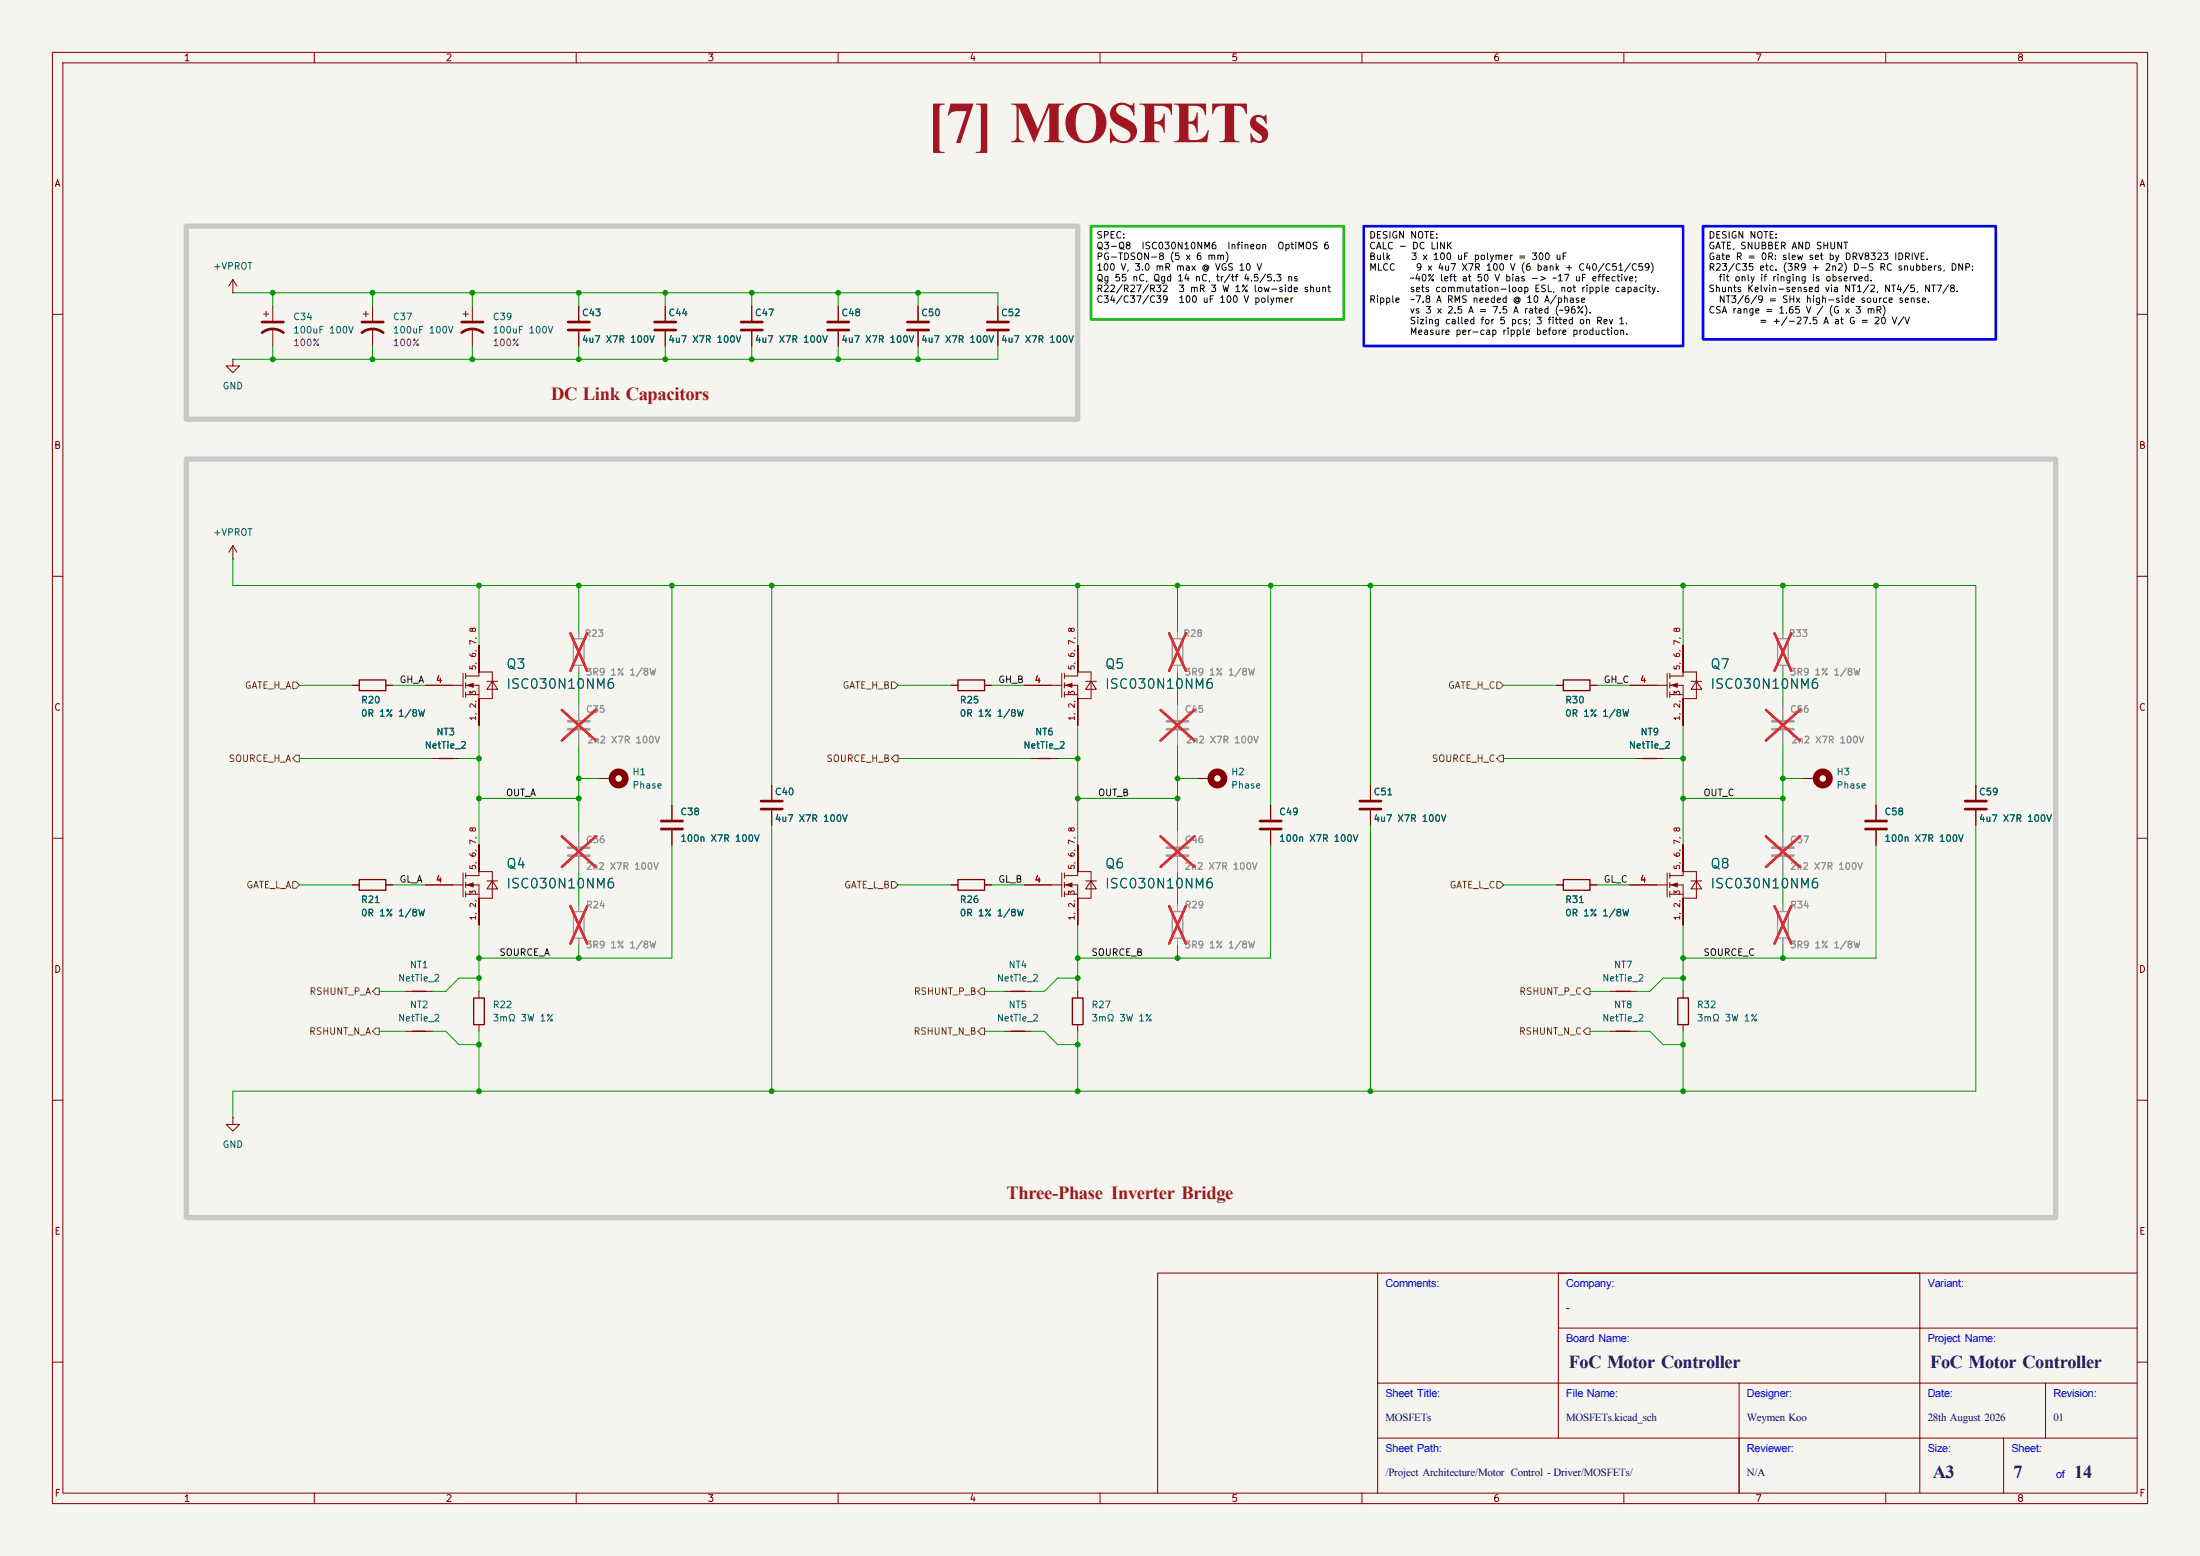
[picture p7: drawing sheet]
<svg xmlns="http://www.w3.org/2000/svg" width="420mm" height="297mm" viewBox="0 0 420 297" stroke-linecap="round" stroke-linejoin="round" font-family="sans-serif">
<path d="M0 0h420v297h-420z" fill="#f5f4ef" stroke="#f5f4ef" stroke-width=".19"/>
<g fill="none" stroke="#840000" stroke-width=".19">
<path d="M10 10h400v277h-400zM12 12h396v273h-396zM60 10v2M110 10v2M160 10v2M210 10v2M260 10v2M310 10v2M360 10v2M10 60h2M408 60h2M10 110h2"/>
<path d="M408 110h2M10 160h2M408 160h2M10 210h2M408 210h2M263 243v42M297.5 253.5h110.5M297.5 243v31.5M366.5 243v42M408 243h-187v42M10 260h2M263 274.5h145"/>
<path d="M263 264h145M332 264v21M382.5 274.5v10.5M390.5 264v10.5M408 260h2M60 285v2M110 285v2M160 285v2M210 285v2M260 285v2M310 285v2M360 285v2"/>
</g>
<g fill="#fff">
<path d="M325.1 43.2h55.9v21.6h-55.9z"/>
<path d="M260.3 43.2h61v22.8h-61z"/>
<path d="M208.3 43.2h48.2v17.8h-48.2z"/>
</g>
<path d="M108.5 137.7h4M108.5 139.2h4" fill="none" stroke="#9c9b98" stroke-width=".51"/>
<path d="M110.5 134.6v2.8M110.5 139.4v2.8" fill="none" stroke="#9c9b98" stroke-width=".19"/>
<path d="M107.3 135.5l6.4 5.9M113.7 135.5l-6.4 5.9" fill="none" stroke="#e12e31" stroke-width=".46"/>
<path d="M83.8 144.8h2.6M204.7 190.5h2.1v5.1h-2.1z" fill="none" stroke="#840000" stroke-width=".25"/>
<path d="M316.2 130.8h2.1M318.3 128.5v4.6M318.8 128.5v1M82.5 144.8h5.1M344.2 148.6h2.5M205.7 189.2v1.3M205.7 195.6v1.3M44.4 213.4v1.2h1.3l-1.3 1.3-1.2-1.3h1.2M44.4 213.4h.1" fill="none" stroke="#840000" stroke-width=".19"/>
<circle cx="348" cy="148.6" r="1.27" fill="none" stroke="#840000" stroke-width="1.3"/>
<path d="M318.8 130.8l1.5-.5v1z" fill="#840000"/>
<g fill="none" stroke="#840000" stroke-width=".19">
<path d="M67.3 130.8h1.3M73.7 130.8h1.2M311.1 130.8h5.1M318.8 130.3v1M318.8 132.1v1M318.8 130.8h2.5v7.6M318.8 132.6h2.5M321.3 128.3h2.5v5.1h-2.5M321.3 123.2v5.8h-2.5M322.8 130h2.1M323.8 130l1.1 1.6h-2.1zM114.3 148.6h2.5"/>
<path d="M128.3 153.7v2.8M128.3 158.5v2.8M147.3 149.9v2.8M147.3 154.7v2.8M228.6 148.6h2.5M377.2 149.9v2.8M377.2 154.7v2.8M67.3 168.9h1.3M73.7 168.9h1.2M86.4 168.9h2M88.4 166.6v4.6M88.9 166.6v1"/>
<path d="M77.5 196.9h5M77.5 189.2h5M307.3 196.9h5.1M307.3 189.2h5.1M321.3 189.2v1.3M321.3 195.6v1.3"/>
</g>
<path d="M126.2 156.7h4.1M126.2 158.2h4.1M145.3 152.9h4.1M145.3 154.4h4.1M375.2 152.9h4M375.2 154.4h4" fill="none" stroke="#840000" stroke-width=".51"/>
<path d="M68.6 129.8h5.1v2h-5.1zM68.6 167.9h5.1v2h-5.1zM78.7 196.9h2.6M78.7 189.2h2.6M308.6 196.9h2.5M308.6 189.2h2.5M320.3 190.5h2v5.1h-2z" fill="none" stroke="#840000" stroke-width=".25"/>
<path d="M222.8 137.7h4M222.8 139.2h4M108.5 161.8h4M108.5 163.3h4" fill="none" stroke="#9c9b98" stroke-width=".51"/>
<path d="M110.5 120.7v1.2M110.5 127v1.3M224.8 120.7v1.2M224.8 127v1.3M224.8 134.6v2.8M224.8 139.4v2.8M110.5 158.8v2.7M110.5 163.6v2.8M110.5 172.7v1.3M110.5 179.1v1.2" fill="none" stroke="#9c9b98" stroke-width=".19"/>
<path d="M108.9 120.9l3.2 7.1M112.1 120.9l-3.2 7.1M221.6 135.5l6.4 5.9M223.2 120.9l3.2 7.1M226.4 120.9l-3.2 7.1M228 135.5l-6.4 5.9M107.3 159.6l6.4 5.9M113.7 159.6l-6.4 5.9M108.9 172.9l3.2 7.2M112.1 172.9l-3.2 7.2" fill="none" stroke="#e12e31" stroke-width=".46"/>
<path d="M109.5 121.9h2v5.1h-2zM223.8 121.9h2v5.1h-2zM109.5 174h2v5.1h-2z" fill="none" stroke="#9c9b98" stroke-width=".25"/>
<g fill="none" stroke="#840000" stroke-width="1.3">
<circle cx="118.1" cy="148.6" r="1.27"/>
<circle cx="232.4" cy="148.6" r="1.27"/>
</g>
<path d="M88.9 168.9l1.5-.5v1z" fill="#840000"/>
<g fill="none" stroke="#840000" stroke-width=".19">
<path d="M44.4 55.9h.1M44.4 53.3l-.7 1.3M44.4 53.3l.8 1.3M44.4 53.3v2.6M50.3 59.9h1M50.8 59.4v1.1M52.1 58.4v2.8M69.3 59.9h1.1M69.8 59.4v1.1M71.1 58.4v2.8M88.4 59.9h1M88.9 59.4v1.1"/>
<path d="M90.2 58.4v2.8M127 58.4v2.8M143.5 58.4v2.8M160 58.4v2.8M175.3 58.4v2.8M190.5 58.4v2.8M52.1 62.7v3.3M71.1 62.7v3.3M90.2 62.7v3.3M127 63.2v2.8M143.5 63.2v2.8M160 63.2v2.8"/>
<path d="M175.3 63.2v2.8M190.5 63.2v2.8M297.2 130.8h1.2M303.5 130.8h1.3M242.6 153.7v2.8M242.6 158.5v2.8M261.6 149.9v2.8M261.6 154.7v2.8M312.4 144.8h5.1M358.1 153.7v2.8M358.1 158.5v2.8M81.3 168.9h5.1"/>
<path d="M88.9 168.4v1M88.9 170.2v1M88.9 168.9h2.5v7.6M88.9 170.7h2.5M91.4 166.4h2.6v5.1h-2.6M91.4 161.3v5.8h-2.5M93 168.1h2M94 168.1l1 1.6h-2zM297.2 168.9h1.2M303.5 168.9h1.3M316.2 168.9h2.1M318.3 166.6v4.6"/>
<path d="M318.8 166.6v1M91.4 189.2v1.3M91.4 195.6v1.3"/>
</g>
<path d="M298.4 129.8h5.1v2h-5.1zM313.7 144.8h2.5M298.4 167.9h5.1v2h-5.1zM90.4 190.5h2.1v5.1h-2.1z" fill="none" stroke="#840000" stroke-width=".25"/>
<g fill="none" stroke="#840000" stroke-width=".51">
<path d="M50 63.5a3.3 3.3 0 0 1 4.1 0M50 61.5h4.1M69.1 63.5a3.3 3.3 0 0 1 4.1 0M69.1 61.5h4.1M88.1 63.5a3.3 3.3 0 0 1 4.1 0M88.1 61.5h4.1M125 61.5h4M125 63h4M141.5 61.5h4M141.5 63h4M158 61.5h4.1M158 63h4.1"/>
<path d="M173.2 61.5h4.1M173.2 63h4.1M188.5 61.5h4M188.5 63h4M240.5 156.7h4.1M240.5 158.2h4.1M259.6 152.9h4.1M259.6 154.4h4.1M356.1 156.7h4.1M356.1 158.2h4.1"/>
</g>
<path d="M338.3 137.7h4.1M338.3 139.2h4.1M222.8 161.8h4M222.8 163.3h4M338.3 161.8h4.1M338.3 163.3h4.1" fill="none" stroke="#9c9b98" stroke-width=".51"/>
<path d="M340.4 120.7v1.2M340.4 127v1.3M340.4 134.6v2.8M340.4 139.4v2.8M224.8 158.8v2.7M340.4 158.8v2.7M224.8 163.6v2.8M224.8 172.7v1.3M224.8 179.1v1.2M340.4 163.6v2.8M340.4 172.7v1.3M340.4 179.1v1.2" fill="none" stroke="#9c9b98" stroke-width=".19"/>
<path d="M337.1 135.5l6.5 5.9M338.8 120.9l3.2 7.1M342 120.9l-3.2 7.1M343.6 135.5l-6.5 5.9M221.6 159.6l6.4 5.9M228 159.6l-6.4 5.9M337.1 159.6l6.5 5.9M343.6 159.6l-6.5 5.9M223.2 172.9l3.2 7.2M226.4 172.9l-3.2 7.2M338.8 172.9l3.2 7.2M342 172.9l-3.2 7.2" fill="none" stroke="#e12e31" stroke-width=".46"/>
<path d="M339.3 121.9h2.1v5.1h-2.1zM223.8 174h2v5.1h-2zM339.3 174h2.1v5.1h-2.1z" fill="none" stroke="#9c9b98" stroke-width=".25"/>
<path d="M318.8 168.9l1.5-.5v1z" fill="#840000"/>
<g fill="none" stroke="#840000" stroke-width=".19">
<path d="M44.4 68.6v1.3h1.3l-1.3 1.2-1.2-1.2h1.2M44.4 68.6h.1M86.4 130.8h2M88.4 128.5v4.6M88.9 128.5v1M311.1 168.9h5.1M318.8 168.4v1M318.8 170.2v1M318.8 168.9h2.5v7.6M318.8 170.7h2.5M321.3 166.4h2.5v5.1h-2.5M321.3 161.3v5.8h-2.5"/>
<path d="M322.8 168.1h2.1M323.8 168.1l1.1 1.6h-2.1z"/>
</g>
<path d="M88.9 130.8l1.5-.5v1z" fill="#840000"/>
<g fill="none" stroke="#840000" stroke-width=".19">
<path d="M44.4 106.7h.1M44.4 104.1l-.7 1.3M44.4 104.1l.8 1.3M44.4 104.1v2.6M81.3 130.8h5.1M88.9 130.3v1M88.9 132.1v1M88.9 130.8h2.5v7.6M88.9 132.6h2.5M91.4 128.3h2.6v5.1h-2.6M91.4 123.2v5.8h-2.5M93 130h2"/>
<path d="M94 130l1 1.6h-2zM200.7 130.8h2M202.7 128.5v4.6M203.2 128.5v1"/>
</g>
<path d="M203.2 130.8l1.5-.5v1z" fill="#840000"/>
<path d="M195.6 130.8h5.1M203.2 130.3v1M203.2 132.1v1M203.2 130.8h2.5v7.6M203.2 132.6h2.5M205.7 128.3h2.6v5.1h-2.6M205.7 123.2v5.8h-2.5M207.3 130h2M208.3 130l1 1.6h-2zM200.7 168.9h2M202.7 166.6v4.6M203.2 166.6v1" fill="none" stroke="#840000" stroke-width=".19"/>
<path d="M203.2 168.9l1.5-.5v1z" fill="#840000"/>
<g fill="none" stroke="#840000" stroke-width=".19">
<path d="M110.5 58.4v2.8M127 58.4v2.8M143.5 58.4v2.8M160 58.4v2.8M175.3 58.4v2.8M190.5 58.4v2.8M110.5 63.2v2.8M127 63.2v2.8M143.5 63.2v2.8M160 63.2v2.8M175.3 63.2v2.8M190.5 63.2v2.8"/>
<path d="M67.3 130.8h1.3M73.7 130.8h1.2M81.3 130.8h5.1M91.4 123.2v5.1M91.4 133.4v5M181.6 130.8h1.3M188 130.8h1.2M195.6 130.8h5.1M205.7 123.2v5.1M205.7 133.4v5M297.2 130.8h1.2M303.5 130.8h1.3"/>
<path d="M311.1 130.8h5.1M321.3 123.2v5.1M321.3 133.4v5M82.5 144.8h5.1M128.3 153.7v2.8M128.3 158.5v2.8M147.3 149.9v2.8M147.3 154.7v2.8M196.8 144.8h5.1M242.6 153.7v2.8M242.6 158.5v2.8M261.6 149.9v2.8"/>
<path d="M261.6 154.7v2.8M312.4 144.8h5.1M358.1 153.7v2.8M358.1 158.5v2.8M377.2 149.9v2.8M377.2 154.7v2.8M67.3 168.9h1.3M73.7 168.9h1.2M81.3 168.9h5.1M91.4 161.3v5.1M91.4 171.5v5M181.6 168.9h1.3"/>
<path d="M188 168.9h1.2M195.6 168.9h5.1M203.2 168.4v1M203.2 170.2v1M203.2 168.9h2.5v7.6M203.2 170.7h2.5M205.7 166.4h2.6v5.1h-2.6M205.7 161.3v5.8h-2.5M207.3 168.1h2M208.3 168.1l1 1.6h-2zM297.2 168.9h1.2M303.5 168.9h1.3"/>
<path d="M311.1 168.9h5.1M321.3 161.3v5.1M321.3 171.5v5M191.8 189.2h5M191.8 196.9h5"/>
</g>
<path d="M182.9 129.8h5.1v2h-5.1zM198.1 144.8h2.6M182.9 167.9h5.1v2h-5.1zM193 189.2h2.6M193 196.9h2.6" fill="none" stroke="#840000" stroke-width=".25"/>
<path d="M108.5 61.5h4M108.5 63h4" fill="none" stroke="#840000" stroke-width=".51"/>
<g fill="none" stroke="#725600" stroke-width=".19">
<path d="M55.9 130.2h.6l.6 .6-.6 .6h-.6zM170.2 130.2h.6l.6 .6-.6 .6h-.6zM285.7 130.2h.7l.6 .6-.6 .6h-.7zM56.5 144.1h.6v1.3h-.6l-.6-.6zM170.8 144.1h.6v1.3h-.6l-.6-.6zM286.4 144.1h.6v1.3h-.6l-.7-.6zM55.9 168.3h.6l.6 .6-.6 .6h-.6zM170.2 168.3h.6l.6 .6-.6 .6h-.6zM285.7 168.3h.7l.6 .6-.6 .6h-.7zM71.1 196.9l.7-.7h.6v1.3h-.6zM71.8 188.6h.6v1.3h-.6l-.7-.7zM186.7 196.9l.6-.7h.7v1.3h-.7z"/>
<path d="M187.3 188.6h.7v1.3h-.7l-.6-.7zM302.9 188.6h.6v1.3h-.6l-.6-.7zM302.9 196.2h.6v1.3h-.6l-.6-.6z"/>
</g>
<g fill="none" stroke="#009600" stroke-width=".19">
<path d="M44.4 55.9h146.1v2.5M52.1 55.9v2.5M71.1 55.9v2.5M90.2 55.9v2.5M110.5 55.9v2.5M127 55.9v2.5M143.5 55.9v2.5M160 55.9v2.5M175.3 55.9v2.5M52.1 66v2.6M71.1 66v2.6M90.2 66v2.6"/>
<path d="M110.5 66v2.6M127 66v2.6M143.5 66v2.6M160 66v2.6M175.3 66v2.6M190.5 66v2.6h-146.1M44.4 106.7v5.1h332.8v38.1M91.4 111.8v11.4M110.5 111.8v8.9M128.3 111.8v41.9M147.3 111.8v38.1M205.7 111.8v11.4"/>
<path d="M224.8 111.8v8.9M242.6 111.8v41.9M261.6 111.8v38.1M321.3 111.8v11.4M340.4 111.8v8.9M358.1 111.8v41.9M57.1 130.8h10.2M74.9 130.8h6.4M91.4 138.4v22.9M110.5 128.3v6.3M171.4 130.8h10.2M189.2 130.8h6.4"/>
<path d="M205.7 138.4v22.9M224.8 128.3v6.3M287 130.8h10.2M304.8 130.8h6.3M321.3 138.4v22.9M340.4 128.3v6.3M57.1 144.8h25.4M87.6 144.8h3.8M91.4 152.4h19.1M110.5 148.6h3.8M110.5 142.2v16.6M147.3 157.5v50.8"/>
<path d="M171.4 144.8h25.4M201.9 144.8h3.8M205.7 152.4h19.1M224.8 148.6h3.8M224.8 142.2v16.6M261.6 157.5v50.8M287 144.8h25.4M317.5 144.8h3.8M321.3 152.4h19.1M340.4 142.2v16.6M340.4 148.6h3.8M377.2 157.5v50.8h-332.8v5.1"/>
<path d="M57.1 168.9h10.2M74.9 168.9h6.4M91.4 176.5v12.7M110.5 166.4v6.3M128.3 161.3v21.6h-36.9M171.4 168.9h10.2M189.2 168.9h6.4M205.7 176.5v12.7M224.8 166.4v6.3M242.6 161.3v21.6h-36.9M287 168.9h10.2M304.8 168.9h6.3"/>
<path d="M321.3 176.5v12.7M340.4 166.4v6.3M358.1 161.3v21.6h-36.8M72.4 196.9h5.1M72.4 189.2h5.1M82.5 196.9h2.6l2.5 2.5h3.8M91.4 186.7h-3.8l-2.5 2.5h-2.6M91.4 196.9v11.4M110.5 180.3v2.6M188 196.9h3.8M188 189.2h3.8M196.8 196.9h2.6l2.5 2.5h3.8"/>
<path d="M205.7 196.9v11.4M205.7 186.7h-3.8l-2.5 2.5h-2.6M224.8 180.3v2.6M303.5 196.9h3.8M303.5 189.2h3.8M312.4 196.9h2.6l2.5 2.5h3.8M321.3 196.9v11.4M321.3 186.7h-3.8l-2.5 2.5h-2.6M340.4 180.3v2.6"/>
</g>
<path d="M260.3 43.2h61v22.8h-61zM325.1 43.2h55.9v21.6h-55.9z" fill="none" stroke="#00f" stroke-width=".51"/>
<path d="M208.3 43.2h48.2v17.8h-48.2z" fill="none" stroke="#00c200" stroke-width=".51"/>
<path d="M35.6 43.2h170.1v36.8h-170.1zM35.6 87.6h356.8v144.8h-356.8z" fill="none" stroke="#c8c8c8" stroke-width="1"/>
<g fill="none" stroke="#9c9b98" stroke-width=".19">
<path d="M110.5 120.7v1.2M110.5 127v1.3M110.5 134.6v2.8M110.5 139.4v2.8M224.8 120.7v1.2M224.8 127v1.3M224.8 134.6v2.8M224.8 139.4v2.8M340.4 120.7v1.2M340.4 127v1.3M340.4 134.6v2.8M340.4 139.4v2.8"/>
<path d="M110.5 158.8v2.7M224.8 158.8v2.7M340.4 158.8v2.7M110.5 163.6v2.8M110.5 172.7v1.3M110.5 179.1v1.2M224.8 163.6v2.8M224.8 172.7v1.3M224.8 179.1v1.2M340.4 163.6v2.8M340.4 172.7v1.3M340.4 179.1v1.2"/>
</g>
<g fill="none" stroke="#e12e31" stroke-width=".46">
<path d="M107.3 135.5l6.4 5.9M108.9 120.9l3.2 7.1M112.1 120.9l-3.2 7.1M113.7 135.5l-6.4 5.9M221.6 135.5l6.4 5.9M223.2 120.9l3.2 7.1M226.4 120.9l-3.2 7.1M228 135.5l-6.4 5.9M337.1 135.5l6.5 5.9M338.8 120.9l3.2 7.1M342 120.9l-3.2 7.1M343.6 135.5l-6.5 5.9"/>
<path d="M107.3 159.6l6.4 5.9M113.7 159.6l-6.4 5.9M221.6 159.6l6.4 5.9M228 159.6l-6.4 5.9M337.1 159.6l6.5 5.9M343.6 159.6l-6.5 5.9M108.9 172.9l3.2 7.2M112.1 172.9l-3.2 7.2M223.2 172.9l3.2 7.2M226.4 172.9l-3.2 7.2M338.8 172.9l3.2 7.2M342 172.9l-3.2 7.2"/>
</g>
<g fill="#009600" stroke="#009600" stroke-width=".19">
<circle cx="321.3" cy="152.4" r=".46"/>
<circle cx="340.4" cy="111.8" r=".46"/>
<circle cx="321.3" cy="111.8" r=".46"/>
<circle cx="340.4" cy="148.6" r=".46"/>
<circle cx="358.1" cy="111.8" r=".46"/>
<circle cx="321.3" cy="144.8" r=".46"/>
<circle cx="224.8" cy="111.8" r=".46"/>
<circle cx="205.7" cy="111.8" r=".46"/>
<circle cx="242.6" cy="111.8" r=".46"/>
<circle cx="261.6" cy="111.8" r=".46"/>
<circle cx="321.3" cy="208.3" r=".46"/>
<circle cx="321.3" cy="199.4" r=".46"/>
<circle cx="224.8" cy="148.6" r=".46"/>
<circle cx="205.7" cy="152.4" r=".46"/>
<circle cx="224.8" cy="152.4" r=".46"/>
<circle cx="224.8" cy="182.9" r=".46"/>
<circle cx="261.6" cy="208.3" r=".46"/>
<circle cx="321.3" cy="182.9" r=".46"/>
<circle cx="321.3" cy="186.7" r=".46"/>
<circle cx="340.4" cy="182.9" r=".46"/>
<circle cx="340.4" cy="152.4" r=".46"/>
<circle cx="90.2" cy="55.9" r=".46"/>
<circle cx="52.1" cy="55.9" r=".46"/>
<circle cx="71.1" cy="55.9" r=".46"/>
<circle cx="205.7" cy="208.3" r=".46"/>
<circle cx="205.7" cy="199.4" r=".46"/>
<circle cx="205.7" cy="144.8" r=".46"/>
<circle cx="147.3" cy="208.3" r=".46"/>
<circle cx="205.7" cy="186.7" r=".46"/>
<circle cx="205.7" cy="182.9" r=".46"/>
<circle cx="110.5" cy="68.6" r=".46"/>
<circle cx="127" cy="68.6" r=".46"/>
<circle cx="90.2" cy="68.6" r=".46"/>
<circle cx="71.1" cy="68.6" r=".46"/>
<circle cx="91.4" cy="111.8" r=".46"/>
<circle cx="52.1" cy="68.6" r=".46"/>
<circle cx="160" cy="68.6" r=".46"/>
<circle cx="143.5" cy="68.6" r=".46"/>
<circle cx="147.3" cy="111.8" r=".46"/>
<circle cx="110.5" cy="111.8" r=".46"/>
<circle cx="128.3" cy="111.8" r=".46"/>
<circle cx="175.3" cy="68.6" r=".46"/>
<circle cx="175.3" cy="55.9" r=".46"/>
<circle cx="143.5" cy="55.9" r=".46"/>
<circle cx="160" cy="55.9" r=".46"/>
<circle cx="127" cy="55.9" r=".46"/>
<circle cx="110.5" cy="55.9" r=".46"/>
<circle cx="91.4" cy="182.9" r=".46"/>
<circle cx="110.5" cy="182.9" r=".46"/>
<circle cx="91.4" cy="186.7" r=".46"/>
<circle cx="91.4" cy="199.4" r=".46"/>
<circle cx="91.4" cy="208.3" r=".46"/>
<circle cx="110.5" cy="148.6" r=".46"/>
<circle cx="91.4" cy="152.4" r=".46"/>
<circle cx="110.5" cy="152.4" r=".46"/>
<circle cx="91.4" cy="144.8" r=".46"/>
</g>
<text font-size="11.1" fill="#a21622" x="177" y="27.2">[7] MOSFETs</text>
<g font-size="3.5" fill="#a21622">
<text x="105.3" y="76.4">DC Link Capacitors</text>
<text x="192.1" y="228.8">Three-Phase Inverter Bridge</text>
</g>
<g font-size="3.5" fill="#00007f">
<text x="299.5" y="261.1">FoC Motor Controller</text>
<text x="368.5" y="261.1">FoC Motor Controller</text>
<text x="369" y="282.1">A3</text>
<text x="384.4" y="282.1">7</text>
<text x="396" y="282.1">14</text>
</g>
<g font-size="2.1" fill="#00f">
<text x="264.5" y="245.7">Comments:</text>
<text x="299" y="245.7">Company:</text>
<text x="368" y="245.7">Variant:</text>
<text x="299" y="256.2">Board Name:</text>
<text x="368" y="256.2">Project Name:</text>
<text x="264.5" y="266.7">Sheet Title:</text>
<text x="299" y="266.7">File Name:</text>
<text x="333.5" y="266.7">Designer:</text>
<text x="368" y="266.7">Date:</text>
<text x="392" y="266.7">Revision:</text>
<text x="264.5" y="277.2">Sheet Path:</text>
<text x="333.5" y="277.2">Reviewer:</text>
<text x="368" y="277.2">Size:</text>
<text x="384" y="277.2">Sheet:</text>
<text x="392.5" y="282.2">of</text>
</g>
<g font-size="2.1" fill="#00007f">
<text x="299" y="250.2">-</text>
<text x="264.5" y="271.2">MOSFETs</text>
<text x="299" y="271.2">MOSFETs.kicad_sch</text>
<text x="333.5" y="271.2">Weymen Koo</text>
<text x="368" y="271.2">28th August 2026</text>
<text x="392" y="271.2">01</text>
<text x="264.5" y="281.7">/Project Architecture/Motor Control - Driver/MOSFETs/</text>
<text x="333.5" y="281.7">N/A</text>
</g>
<g font-size="1.8" fill="#006464">
<text x="96.5" y="128.1">Q3</text>
<text x="96.5" y="131.9">ISC030N10NM6</text>
<text x="210.8" y="128.1">Q5</text>
<text x="210.8" y="131.9">ISC030N10NM6</text>
<text x="326.4" y="128.1">Q7</text>
<text x="326.4" y="131.9">ISC030N10NM6</text>
<text x="96.5" y="166.2">Q4</text>
<text x="210.8" y="166.2">Q6</text>
<text x="326.4" y="166.2">Q8</text>
<text x="96.5" y="170">ISC030N10NM6</text>
<text x="210.8" y="170">ISC030N10NM6</text>
<text x="326.4" y="170">ISC030N10NM6</text>
</g>
<g font-size="1.3" fill="#840000">
<text x="35" y="12">1</text>
<text x="85" y="12">2</text>
<text x="135" y="12">3</text>
<text x="185" y="12">4</text>
<text x="235" y="12">5</text>
<text x="285" y="12">6</text>
<text x="335" y="12">7</text>
<text x="385" y="12">8</text>
<text x="10.3" y="36">A</text>
<text x="408.3" y="36">A</text>
<text x="10.2" y="86">B</text>
<text x="408.2" y="86">B</text>
<text x="10.2" y="136">C</text>
<text x="408.2" y="136">C</text>
<text x="10.2" y="186">D</text>
<text x="408.2" y="186">D</text>
<text x="10.3" y="236">E</text>
<text x="408.3" y="236">E</text>
<text x="10.3" y="286">F</text>
<text x="35" y="287">1</text>
<text x="85" y="287">2</text>
<text x="135" y="287">3</text>
<text x="185" y="287">4</text>
<text x="235" y="287">5</text>
<text x="285" y="287">6</text>
<text x="335" y="287">7</text>
<text x="385" y="287">8</text>
<text x="408.3" y="286">F</text>
</g>
<g font-size="1.3">
<text x="209.2" y="45.8">SPEC:</text>
<text x="209.2" y="47.9">Q3-Q8</text>
<text x="217.8" y="47.9">ISC030N10NM6</text>
<text x="234.2" y="47.9">Infineon</text>
<text x="243.7" y="47.9">OptiMOS 6</text>
<text x="261.3" y="45.8">DESIGN NOTE:</text>
<text x="261.3" y="47.9">CALC - DC LINK</text>
<text x="326" y="45.8">DESIGN NOTE:</text>
<text x="326" y="47.9">GATE, SNUBBER AND SHUNT</text>
<text x="209.2" y="49.9">PG-TDSON-8 (5 x 6 mm)</text>
<text x="209.2" y="52">100 V, 3.0 mR max @ VGS 10 V</text>
<text x="261.3" y="49.9">Bulk</text>
<text x="261.3" y="52">MLCC</text>
<text x="269.3" y="49.9">3 x 100 uF polymer = 300 uF</text>
<text x="270.2" y="52">9 x 4u7 X7R 100 V (6 bank + C40/C51/C59)</text>
<text x="326" y="49.9">Gate R = 0R: slew set by DRV8323 IDRIVE.</text>
<text x="326" y="52">R23/C35 etc. (3R9 + 2n2) D-S RC snubbers, DNP:</text>
<text x="209.2" y="54">Qg 55 nC, Qgd 14 nC, tr/tf 4.5/5.3 ns</text>
<text x="209.2" y="56.1">R22/R27/R32</text>
<text x="209.2" y="58.1">C34/C37/C39</text>
<text x="224.9" y="56.1">3 mR 3 W 1% low-side shunt</text>
<text x="224.9" y="58.1">100 uF 100 V polymer</text>
<text x="261.3" y="58.1">Ripple</text>
<text x="269" y="54">~40% left at 50 V bias -&gt; ~17 uF effective;</text>
<text x="269" y="56.1">sets commutation-loop ESL, not ripple capacity.</text>
<text x="269.1" y="58.1">~7.8 A RMS needed @ 10 A/phase</text>
<text x="326" y="56.1">Shunts Kelvin-sensed via NT1/2, NT4/5, NT7/8.</text>
<text x="328" y="54">fit only if ringing is observed.</text>
<text x="328" y="58.1">NT3/6/9 = SHx high-side source sense.</text>
<text x="269" y="60.2">vs 3 x 2.5 A = 7.5 A rated (~96%).</text>
<text x="269" y="62.2">Sizing called for 5 pcs; 3 fitted on Rev 1.</text>
<text x="269" y="64.2">Measure per-cap ripple before production.</text>
<text x="326" y="60.2">CSA range = 1.65 V / (G x 3 mR)</text>
<text x="335.7" y="62.2">= +/-27.5 A at G = 20 V/V</text>
</g>
<g font-size="1.3" fill="#006464">
<text x="40.6" y="51.8">+VPROT</text>
<text x="55.9" y="61.4">C34</text>
<text x="55.9" y="64">100uF 100V</text>
<text x="74.9" y="61.4">C37</text>
<text x="74.9" y="64">100uF 100V</text>
<text x="94" y="61.4">C39</text>
<text x="94" y="64">100uF 100V</text>
<text x="111" y="60.7">C43</text>
<text x="111" y="65.7">4u7 X7R 100V</text>
<text x="127.5" y="60.7">C44</text>
<text x="127.5" y="65.7">4u7 X7R 100V</text>
<text x="144" y="60.7">C47</text>
<text x="144" y="65.7">4u7 X7R 100V</text>
<text x="160.5" y="60.7">C48</text>
<text x="160.5" y="65.7">4u7 X7R 100V</text>
<text x="175.8" y="60.7">C50</text>
<text x="175.8" y="65.7">4u7 X7R 100V</text>
<text x="191" y="60.7">C52</text>
<text x="191" y="65.7">4u7 X7R 100V</text>
<text x="42.4" y="74.6">GND</text>
<text x="40.6" y="102.6">+VPROT</text>
<text x="68.8" y="134.6">R20</text>
<text x="68.8" y="137.1">0R 1% 1/8W</text>
<text x="183.1" y="134.6">R25</text>
<text x="183.1" y="137.1">0R 1% 1/8W</text>
<text x="298.7" y="134.6">R30</text>
<text x="298.7" y="137.1">0R 1% 1/8W</text>
<text x="81" y="143.2">NetTie_2</text>
<text x="83.2" y="140.7">NT3</text>
<text x="195.3" y="143.2">NetTie_2</text>
<text x="197.5" y="140.7">NT6</text>
<text x="310.8" y="143.2">NetTie_2</text>
<text x="313.1" y="140.7">NT9</text>
<text x="120.6" y="148.3">H1</text>
<text x="234.9" y="148.3">H2</text>
<text x="350.5" y="148.3">H3</text>
<text x="120.6" y="150.8">Phase</text>
<text x="129.8" y="155.9">C38</text>
<text x="147.8" y="152.1">C40</text>
<text x="234.9" y="150.8">Phase</text>
<text x="244.1" y="155.9">C49</text>
<text x="262.1" y="152.1">C51</text>
<text x="350.5" y="150.8">Phase</text>
<text x="359.6" y="155.9">C58</text>
<text x="377.7" y="152.1">C59</text>
<text x="129.8" y="161">100n X7R 100V</text>
<text x="147.8" y="157.2">4u7 X7R 100V</text>
<text x="244.1" y="161">100n X7R 100V</text>
<text x="262.1" y="157.2">4u7 X7R 100V</text>
<text x="359.6" y="161">100n X7R 100V</text>
<text x="377.7" y="157.2">4u7 X7R 100V</text>
<text x="68.8" y="172.7">R21</text>
<text x="183.1" y="172.7">R26</text>
<text x="298.7" y="172.7">R31</text>
<text x="68.8" y="175.2">0R 1% 1/8W</text>
<text x="183.1" y="175.2">0R 1% 1/8W</text>
<text x="298.7" y="175.2">0R 1% 1/8W</text>
<text x="78.1" y="185.1">NT1</text>
<text x="192.4" y="185.1">NT4</text>
<text x="308" y="185.1">NT7</text>
<text x="75.9" y="187.7">NetTie_2</text>
<text x="190.2" y="187.7">NetTie_2</text>
<text x="305.8" y="187.7">NetTie_2</text>
<text x="75.9" y="195.3">NetTie_2</text>
<text x="78.1" y="192.7">NT2</text>
<text x="94" y="192.7">R22</text>
<text x="94" y="195.3">3mΩ 3W 1%</text>
<text x="190.2" y="195.3">NetTie_2</text>
<text x="192.4" y="192.7">NT5</text>
<text x="208.3" y="192.7">R27</text>
<text x="208.3" y="195.3">3mΩ 3W 1%</text>
<text x="305.8" y="195.3">NetTie_2</text>
<text x="308" y="192.7">NT8</text>
<text x="323.8" y="192.7">R32</text>
<text x="323.8" y="195.3">3mΩ 3W 1%</text>
<text x="42.4" y="219.4">GND</text>
</g>
<g font-size="1.3" fill="#840084">
<text x="55.9" y="66.4">100%</text>
<text x="74.9" y="66.4">100%</text>
<text x="94" y="66.4">100%</text>
</g>
<g font-size="1.3" fill="#939391">
<text x="111.5" y="121.9">R23</text>
<text x="225.8" y="121.9">R28</text>
<text x="341.4" y="121.9">R33</text>
<text x="111.7" y="129.2">3R9 1% 1/8W</text>
<text x="226" y="129.2">3R9 1% 1/8W</text>
<text x="341.6" y="129.2">3R9 1% 1/8W</text>
<text x="111.7" y="136.3">C35</text>
<text x="226" y="136.3">C45</text>
<text x="341.6" y="136.3">C56</text>
<text x="112" y="142.2">2n2 X7R 100V</text>
<text x="226.3" y="142.2">2n2 X7R 100V</text>
<text x="341.9" y="142.2">2n2 X7R 100V</text>
<text x="111.7" y="161.2">C36</text>
<text x="226" y="161.2">C46</text>
<text x="341.6" y="161.2">C57</text>
<text x="111.7" y="166.3">2n2 X7R 100V</text>
<text x="226" y="166.3">2n2 X7R 100V</text>
<text x="341.6" y="166.3">2n2 X7R 100V</text>
<text x="111.7" y="173.7">R24</text>
<text x="226" y="173.7">R29</text>
<text x="341.6" y="173.7">R34</text>
<text x="111.7" y="181.3">3R9 1% 1/8W</text>
<text x="226" y="181.3">3R9 1% 1/8W</text>
<text x="341.6" y="181.3">3R9 1% 1/8W</text>
</g>
<g font-size="1.3" fill="#725600">
<text x="46.6" y="131.8">GATE_H_A</text>
<text x="160.8" y="131.8">GATE_H_B</text>
<text x="276.3" y="131.8">GATE_H_C</text>
<text x="43.5" y="145.7">SOURCE_H_A</text>
<text x="157.7" y="145.7">SOURCE_H_B</text>
<text x="273.2" y="145.7">SOURCE_H_C</text>
<text x="46.9" y="169.9">GATE_L_A</text>
<text x="161.1" y="169.9">GATE_L_B</text>
<text x="276.6" y="169.9">GATE_L_C</text>
<text x="59" y="190.2">RSHUNT_P_A</text>
<text x="174.4" y="190.2">RSHUNT_P_B</text>
<text x="289.9" y="190.2">RSHUNT_P_C</text>
<text x="58.9" y="197.8">RSHUNT_N_A</text>
<text x="174.3" y="197.8">RSHUNT_N_B</text>
<text x="289.9" y="197.8">RSHUNT_N_C</text>
</g>
<g font-size="1.3" fill="#0f0f0f">
<text x="76.2" y="130.7">GH_A</text>
<text x="190.5" y="130.7">GH_B</text>
<text x="306" y="130.7">GH_C</text>
<text x="96.5" y="152.3">OUT_A</text>
<text x="209.5" y="152.3">OUT_B</text>
<text x="325.1" y="152.3">OUT_C</text>
<text x="76.2" y="168.8">GL_A</text>
<text x="190.5" y="168.8">GL_B</text>
<text x="306" y="168.8">GL_C</text>
<text x="95.2" y="182.8">SOURCE_A</text>
<text x="208.3" y="182.8">SOURCE_B</text>
<text x="325.1" y="182.8">SOURCE_C</text>
</g>
<g font-size="1.3" fill="#a90000">
<text x="83.1" y="130.7">4</text>
<text x="197.4" y="130.7">4</text>
<text x="313" y="130.7">4</text>
<text x="83.1" y="168.8">4</text>
<text x="197.4" y="168.8">4</text>
<text x="313" y="168.8">4</text>
</g>
<g font-size="1.1" fill="#840000">
<text x="91.1" y="128" transform="rotate(-90 91.1 128)">5, 6, 7, 8</text>
<text x="205.4" y="128" transform="rotate(-90 205.4 128)">5, 6, 7, 8</text>
<text x="321" y="128" transform="rotate(-90 321 128)">5, 6, 7, 8</text>
<text x="91.1" y="137.7" transform="rotate(-90 91.1 137.7)">1, 2, 3</text>
<text x="205.4" y="137.7" transform="rotate(-90 205.4 137.7)">1, 2, 3</text>
<text x="321" y="137.7" transform="rotate(-90 321 137.7)">1, 2, 3</text>
<text x="91.1" y="166.1" transform="rotate(-90 91.1 166.1)">5, 6, 7, 8</text>
<text x="205.4" y="166.1" transform="rotate(-90 205.4 166.1)">5, 6, 7, 8</text>
<text x="321" y="166.1" transform="rotate(-90 321 166.1)">5, 6, 7, 8</text>
<text x="91.1" y="175.8" transform="rotate(-90 91.1 175.8)">1, 2, 3</text>
<text x="205.4" y="175.8" transform="rotate(-90 205.4 175.8)">1, 2, 3</text>
<text x="321" y="175.8" transform="rotate(-90 321 175.8)">1, 2, 3</text>
</g>
</svg>
